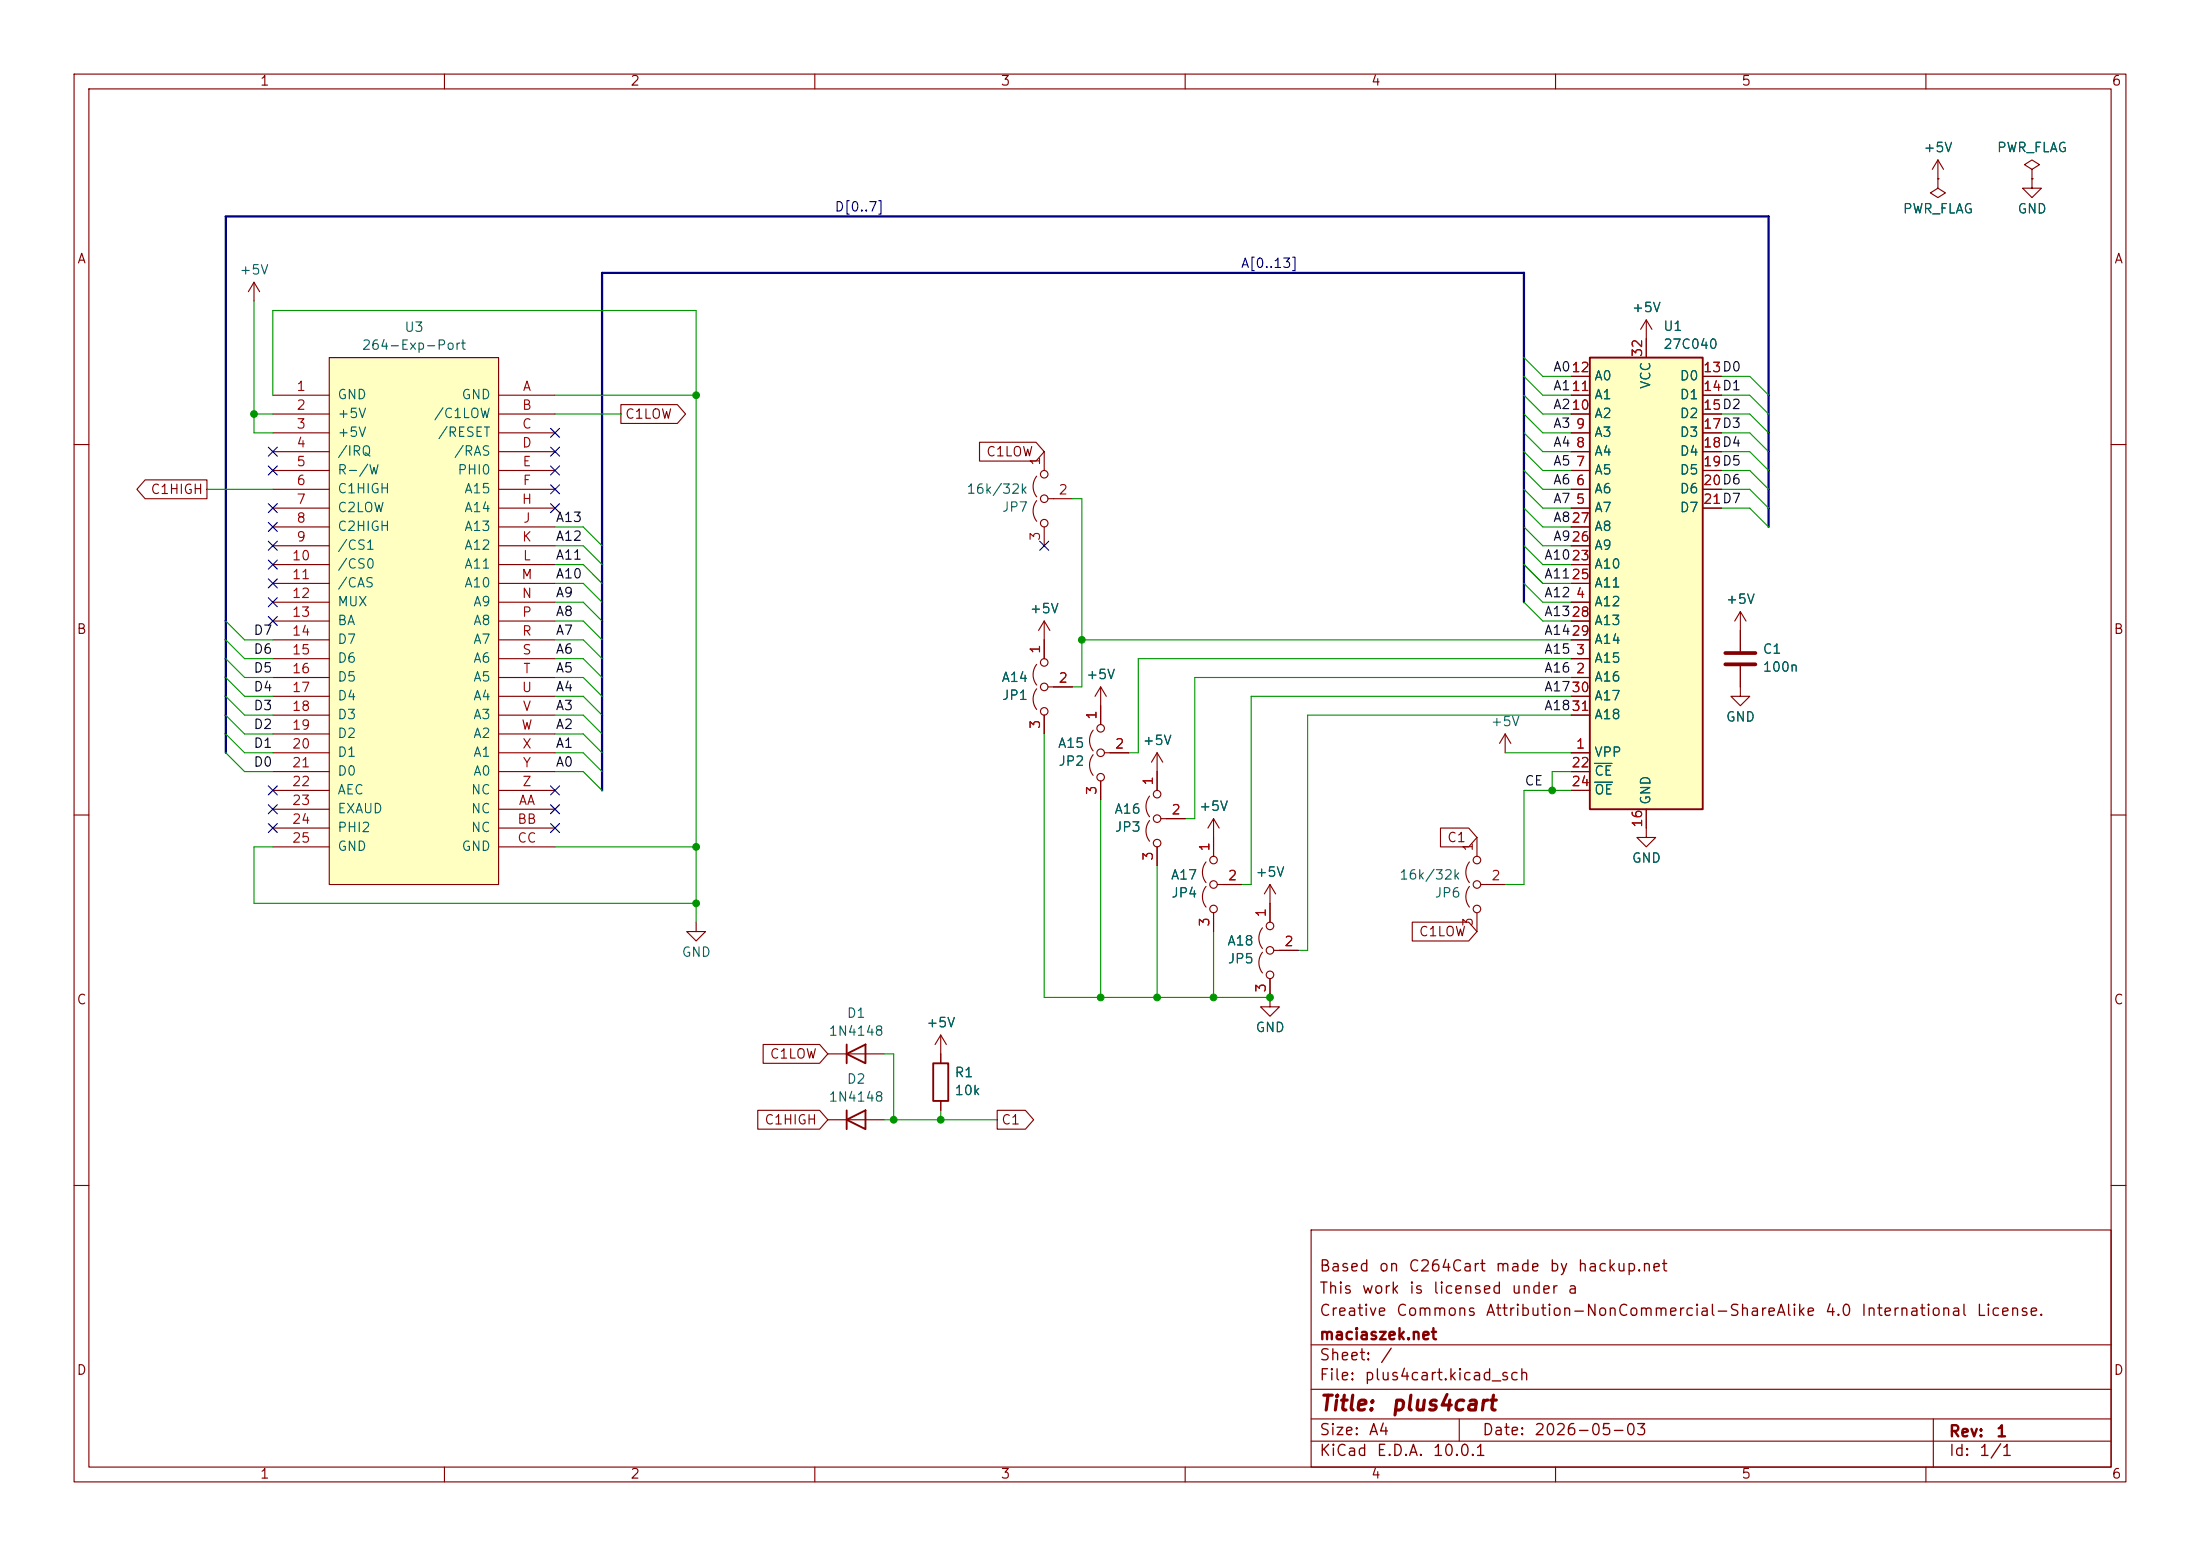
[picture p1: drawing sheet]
<svg xmlns="http://www.w3.org/2000/svg" width="297mm" height="210mm" viewBox="0 0 297 210" stroke-linecap="round" stroke-linejoin="round" font-family="sans-serif">
<g fill="none" stroke="#840000" stroke-width=".15">
<path d="M10 10h277v190h-277zM12 12h273v186h-273zM60 10v2M110 10v2M160 10v2M210 10v2M260 10v2M222.2 43.2l-.7 1.3M222.2 43.2l.8 1.3M222.2 43.2v2.5M10 60h2M285 60h2"/>
<path d="M10 110h2M285 110h2M127 139.7v3.8M127 139.7l.8 1.3M127 139.7l-.8 1.3M127 148.6v1.3M10 160h2M177 166h108v32h-108zM285 160h2M60 198v2M110 198v2M160 198v2"/>
<path d="M177 194.5h108M177 191.5h108M177 187.5h108M177 181.5h108M197 191.5v3M210 198v2M260 198v2M261 191.5v6.5"/>
</g>
<path d="M126 143.5h2v5.1h-2z" fill="none" stroke="#840000" stroke-width=".25"/>
<path d="M214.6 48.3h15.3v60.9h-15.3z" fill="#ffffc2"/>
<path d="M214.6 48.3h15.3v60.9h-15.3z" fill="none" stroke="#840000" stroke-width=".25"/>
<g fill="none" stroke="#840000" stroke-width=".15">
<path d="M34.3 38.1l-.8 1.3M34.3 38.1l.8 1.3M34.3 38.1v2.5M212.1 58.4h2.5M212.1 55.9h2.5M212.1 53.3h2.5M212.1 50.8h2.5M222.2 45.7v2.6M229.9 58.4h2.5M229.9 55.9h2.5M229.9 53.3h2.5M229.9 50.8h2.5"/>
<path d="M140 64.3a2.26 2.26 0 0 0 0 2.8M140 67.6a2.26 2.26 0 0 0 0 2.8M141 61v2.5M141 71.1v2.6M141.5 67.3h3.3M212.1 68.6h2.5M212.1 66h2.5M212.1 63.5h2.5M212.1 61h2.5M212.1 76.2h2.5M212.1 78.7h2.5M212.1 73.7h2.5"/>
<path d="M212.1 71.1h2.5M229.9 68.6h2.5M229.9 66h2.5M229.9 63.5h2.5M229.9 61h2.5M140 89.7a2.26 2.26 0 0 0 0 2.8M140 93a2.26 2.26 0 0 0 0 2.8M141 83.8v5.1M141 96.5v2.6M141 83.8l.7 1.3M141 83.8l-.8 1.3M141.5 92.7h3.3"/>
<path d="M212.1 91.4h2.5M212.1 88.9h2.5M212.1 81.3h2.5M212.1 83.8h2.5M212.1 86.4h2.5M212.1 94h2.5M212.1 96.5h2.5M234.9 89.9v4.1h1.3l-1.3 1.3-1.2-1.3h1.2M234.9 82.6l-.7 1.2M234.9 82.6l.8 1.2M234.9 82.6v5.3M155.2 107.4a2.26 2.26 0 0 0 0 2.8"/>
<path d="M155.2 110.7a2.26 2.26 0 0 0 0 2.8M156.2 104.1v2.6M156.2 114.3v2.5M156.7 110.5h3.3M162.8 116.3a2.26 2.26 0 0 0 0 2.8M162.8 119.6a2.26 2.26 0 0 0 0 2.8M163.8 110.5v5.1M163.8 110.5l.8 1.3M163.8 110.5l-.7 1.3M164.3 119.4h3.3M171.4 119.4l.8 1.3M171.4 119.4l-.7 1.3"/>
<path d="M171.4 119.4v5.1M212.1 101.6h2.5M212.1 104.1h2.5M212.1 106.7h2.5M222.2 109.2v3.8h1.3l-1.3 1.3-1.2-1.3h1.2M163.8 123.2v2.5M170.4 125.2a2.26 2.26 0 0 0 0 2.8M170.4 128.5a2.26 2.26 0 0 0 0 2.8M171.4 132.1v3.8h1.3l-1.3 1.3-1.2-1.3h1.2M172 128.3h3.3"/>
<circle cx="141" cy="70.6" r=".51"/>
<circle cx="141" cy="67.3" r=".51"/>
<circle cx="141" cy="64" r=".51"/>
<circle cx="141" cy="92.7" r=".51"/>
<circle cx="141" cy="89.4" r=".51"/>
<circle cx="141" cy="96" r=".51"/>
<circle cx="156.2" cy="113.8" r=".51"/>
<circle cx="156.2" cy="110.5" r=".51"/>
<circle cx="156.2" cy="107.2" r=".51"/>
<circle cx="163.8" cy="119.4" r=".51"/>
<circle cx="163.8" cy="116.1" r=".51"/>
<circle cx="163.8" cy="122.7" r=".51"/>
<circle cx="171.5" cy="125" r=".51"/>
<circle cx="171.5" cy="128.3" r=".51"/>
<circle cx="171.5" cy="131.6" r=".51"/>
</g>
<path d="M215.3 103h2.3M215.3 105.6h2.4" fill="none" stroke="#006464" stroke-width=".15"/>
<path d="M232.9 88.1h4.1M232.9 89.7h4.1" fill="none" stroke="#840000" stroke-width=".51"/>
<path d="M44.4 48.3h22.9v71.1h-22.9z" fill="#ffffc2"/>
<g fill="none" stroke="#840000" stroke-width=".15">
<path d="M261.6 24.1v1.3l1 .6-1 .7-1-.7 1-.6M261.6 24.1h.1M261.6 21.6l-.7 1.3M261.6 21.6l.8 1.3M261.6 21.6v2.5M274.3 22.9l1-.7-1-.6-1 .6 1 .7v1.2M274.3 24.1h.1M274.3 24.1v1.3h1.3l-1.3 1.3-1.3-1.3h1.3M36.8 53.3h7.6M36.8 55.9h7.6M36.8 58.4h7.6M44.4 48.3h22.9v71.1h-22.9z"/>
<path d="M67.3 53.3h7.6M67.3 55.9h7.6M67.3 58.4h7.6M83.8 54.6h7.6l1.2 1.3-1.2 1.3h-7.6zM132.2 59.7h7.7l1.1 1.3-1.1 1.2h-7.7zM212.1 53.3h2.5M212.1 55.9h2.5M212.1 58.4h2.5M212.1 50.8h2.5M222.2 45.7v2.6M229.9 53.3h2.5M229.9 55.9h2.5"/>
<path d="M229.9 58.4h2.5M229.9 50.8h2.5M19.6 64.8h8.3v2.5h-8.3l-1.1-1.3zM36.8 61h7.6M36.8 63.5h7.6M36.8 66h7.6M36.8 68.6h7.6M36.8 71.1h7.6M36.8 73.7h7.6M36.8 76.2h7.6M36.8 78.7h7.6M67.3 61h7.6"/>
<path d="M67.3 63.5h7.6M67.3 66h7.6M67.3 68.6h7.6M67.3 71.1h7.6M67.3 73.7h7.6M67.3 76.2h7.6M67.3 78.7h7.6M212.1 61h2.5M212.1 63.5h2.5M212.1 66h2.5M212.1 68.6h2.5M212.1 71.1h2.5"/>
<path d="M212.1 73.7h2.5M212.1 76.2h2.5M212.1 78.7h2.5M229.9 61h2.5M229.9 63.5h2.5M229.9 66h2.5M229.9 68.6h2.5M36.8 81.3h7.6M36.8 83.8h7.6M36.8 86.4h7.6M36.8 88.9h7.6M36.8 91.4h7.6"/>
<path d="M36.8 94h7.6M36.8 96.5h7.6M36.8 99.1h7.6M67.3 81.3h7.6M67.3 83.8h7.6M67.3 86.4h7.6M67.3 88.9h7.6M67.3 91.4h7.6M67.3 94h7.6M67.3 96.5h7.6M67.3 99.1h7.6M141 86.4v2.5"/>
<path d="M141 96.5v2.6M142.2 92.7h2.6M147.6 98.6a2.26 2.26 0 0 0 0 2.7M148.6 92.7v5.1M148.6 92.7l.8 1.3M148.6 92.7l-.8 1.3M203.2 99.1l.8 1.2M203.2 99.1l-.8 1.2M203.2 99.1v2.5M212.1 81.3h2.5M212.1 83.8h2.5M212.1 86.4h2.5"/>
<path d="M212.1 88.9h2.5M212.1 91.4h2.5M212.1 94h2.5M212.1 96.5h2.5M234.9 85.1v2.8M234.9 89.9v2.8M36.8 101.6h7.6M36.8 104.1h7.6M36.8 106.7h7.6M36.8 109.2h7.6M36.8 111.8h7.6M36.8 114.3h7.6"/>
<path d="M67.3 101.6h7.6M67.3 104.1h7.6M67.3 106.7h7.6M67.3 109.2h7.6M67.3 111.8h7.6M67.3 114.3h7.6M147.6 101.9a2.26 2.26 0 0 0 0 2.7M148.6 105.4v2.6M149.1 101.6h3.3M156.2 101.6l.8 1.3M156.2 101.6l-.8 1.3M156.2 101.6v5.1"/>
<path d="M156.2 114.3v2.5M157.5 110.5h2.5M163.8 113v2.6M165.1 119.4h2.5M194.5 111.8h3.8l1.1 1.2-1.1 1.3h-3.8zM198.4 116.3a2.26 2.26 0 0 0 0 2.8M198.4 119.6a2.26 2.26 0 0 0 0 2.8M199.4 113v2.6M199.9 119.4h3.3M212.1 101.6h2.5M212.1 104.1h2.5M212.1 106.7h2.5"/>
<path d="M222.2 109.2v2.6M94 124.5v1.2h1.2l-1.2 1.3-1.3-1.3h1.3M163.8 123.2v2.5M171.4 121.9v2.6M171.4 132.1v2.5M172.7 128.3h2.6M190.7 124.5h7.6l1.1 1.2-1.1 1.3h-7.6zM199.4 123.2v2.5M102.3 149.9h8.3l1.2 1.2-1.2 1.3h-8.3zM103 141h7.6l1.2 1.2-1.2 1.3h-7.6zM111.8 142.2h7.6M111.8 151.1h7.6"/>
<path d="M127 142.2v1.3M127 148.6v1.3M134.6 149.9h3.8l1.1 1.2-1.1 1.3h-3.8z"/>
<circle cx="148.6" cy="98.3" r=".51"/>
<circle cx="148.6" cy="101.6" r=".51"/>
<circle cx="148.6" cy="104.9" r=".51"/>
<circle cx="199.4" cy="116.1" r=".51"/>
<circle cx="199.4" cy="119.4" r=".51"/>
<circle cx="199.4" cy="122.7" r=".51"/>
</g>
<path d="M114.3 142.2l2.5-1.2v2.5zM114.3 151.1l2.5-1.2v2.5zM114.3 141v2.5M114.3 149.9v2.5" fill="none" stroke="#840000" stroke-width=".25"/>
<path d="M238.8 71.1v-41.9h-208.3v72.4M205.7 81.3v-44.5h-124.4v69.9" fill="none" stroke="#000084" stroke-width=".3"/>
<g fill="none" stroke="#009600" stroke-width=".15">
<path d="M34.3 55.9h2.5M34.3 40.6v17.8h2.5M36.8 53.3v-11.4h57.2v82.6M74.9 55.9h8.9M74.9 53.3h19.1M205.7 53.3l2.6 2.6h3.8M205.7 50.8l2.6 2.5h3.8M205.7 58.4l2.6 2.6h3.8M205.7 55.9l2.6 2.5h3.8M205.7 48.3l2.6 2.5h3.8M232.4 55.9h3.8l2.6 2.5M232.4 53.3h3.8l2.6 2.6"/>
<path d="M232.4 58.4h3.8l2.6 2.6M232.4 50.8h3.8l2.6 2.5M27.9 66h8.9M74.9 73.7h3.8l2.6 2.5M74.9 78.7h3.8l2.6 2.6M74.9 76.2h3.8l2.6 2.5M74.9 71.1h3.8l2.6 2.6M144.8 67.3h1.2v25.4h-1.2M205.7 63.5l2.6 2.5h3.8M205.7 71.1l2.6 2.6h3.8M205.7 66l2.6 2.6h3.8M205.7 76.2l2.6 2.5h3.8"/>
<path d="M205.7 73.7l2.6 2.5h3.8M205.7 78.7l2.6 2.6h3.8M205.7 61l2.6 2.5h3.8M205.7 68.6l2.6 2.5h3.8M232.4 66h3.8l2.6 2.6M232.4 68.6h3.8l2.6 2.5M232.4 63.5h3.8l2.6 2.5M232.4 61h3.8l2.6 2.5M30.5 88.9l2.5 2.5h3.8M30.5 83.8l2.5 2.6h3.8M30.5 86.4l2.5 2.5h3.8M30.5 99.1l2.5 2.5h3.8"/>
<path d="M30.5 94l2.5 2.5h3.8M30.5 91.4l2.5 2.6h3.8M30.5 96.5l2.5 2.6h3.8M74.9 91.4h3.8l2.6 2.6M74.9 86.4h3.8l2.6 2.5M74.9 88.9h3.8l2.6 2.5M74.9 96.5h3.8l2.6 2.6M74.9 94h3.8l2.6 2.5M74.9 81.3h3.8l2.6 2.5M74.9 83.8h3.8l2.6 2.6M74.9 99.1h3.8l2.6 2.5M141 99.1v35.5h30.4"/>
<path d="M146 86.4h66.1M205.7 81.3l2.6 2.5h3.8M212.1 91.4h-50.8v19.1h-1.3M212.1 94h-43.2v25.4h-1.3M212.1 96.5h-35.6v31.8h-1.2M212.1 88.9h-58.4v12.7h-1.3M30.5 101.6l2.5 2.5h3.8M36.8 114.3h-2.5v7.6h59.7M74.9 104.1h3.8l2.6 2.6M74.9 101.6h3.8l2.6 2.5M74.9 114.3h19.1M148.6 108v26.6"/>
<path d="M156.2 116.8v17.8M203.2 101.6h8.9M212.1 104.1h-2.6v2.6M212.1 106.7h-6.4v12.7h-2.5M163.8 125.7v8.9M119.4 142.2h1.2v8.9M119.4 151.1h15.2M127 149.9v1.2"/>
</g>
<g fill="none" stroke="#000084" stroke-width=".15">
<path d="M74.3 57.8l1.2 1.2M75.5 57.8l-1.2 1.2M36.2 75.6l1.2 1.2M36.2 78.1l1.2 1.2M36.2 70.5l1.2 1.2M36.2 73.1l1.2 1.2M36.2 68l1.2 1.2M36.2 60.4l1.2 1.2M36.2 62.9l1.2 1.2M37.4 75.6l-1.2 1.2M37.4 78.1l-1.2 1.2M37.4 70.5l-1.2 1.2"/>
<path d="M37.4 73.1l-1.2 1.2M37.4 68l-1.2 1.2M37.4 60.4l-1.2 1.2M37.4 62.9l-1.2 1.2M74.3 62.9l1.2 1.2M74.3 60.4l1.2 1.2M74.3 65.4l1.2 1.2M74.3 68l1.2 1.2M75.5 62.9l-1.2 1.2M75.5 60.4l-1.2 1.2M75.5 65.4l-1.2 1.2M75.5 68l-1.2 1.2"/>
<path d="M140.4 73.1l1.2 1.2M141.6 73.1l-1.2 1.2M36.2 83.2l1.2 1.2M36.2 80.7l1.2 1.2M37.4 83.2l-1.2 1.2M37.4 80.7l-1.2 1.2M36.2 111.2l1.2 1.2M36.2 106.1l1.2 1.2M36.2 108.6l1.2 1.2M37.4 111.2l-1.2 1.2M37.4 106.1l-1.2 1.2M37.4 108.6l-1.2 1.2"/>
<path d="M74.3 106.1l1.2 1.2M74.3 111.2l1.2 1.2M74.3 108.6l1.2 1.2M75.5 106.1l-1.2 1.2M75.5 111.2l-1.2 1.2M75.5 108.6l-1.2 1.2"/>
</g>
<path d="M215.3 103h2.3M215.3 105.6h2.4" fill="none" stroke="#006464" stroke-width=".15"/>
<g fill="#009600" stroke="#009600" stroke-width=".14">
<circle cx="34.3" cy="55.9" r=".46"/>
<circle cx="94" cy="53.3" r=".46"/>
<circle cx="148.6" cy="134.6" r=".46"/>
<circle cx="127" cy="151.1" r=".46"/>
<circle cx="156.2" cy="134.6" r=".46"/>
<circle cx="94" cy="114.3" r=".46"/>
<circle cx="94" cy="121.9" r=".46"/>
<circle cx="163.8" cy="134.6" r=".46"/>
<circle cx="120.6" cy="151.1" r=".46"/>
<circle cx="209.5" cy="106.7" r=".46"/>
<circle cx="171.4" cy="134.6" r=".46"/>
<circle cx="146" cy="86.4" r=".46"/>
</g>
<g font-size="2" fill="#840000">
<text x="178" y="190.9">Title:</text>
<text x="187.7" y="190.9">plus4cart</text>
</g>
<g font-size="1.5" fill="#840000">
<text x="178" y="172">Based</text>
<text x="186" y="172">on</text>
<text x="190" y="172">C264Cart</text>
<text x="201.8" y="172">made</text>
<text x="209.1" y="172">by</text>
<text x="212.9" y="172">hackup.net</text>
<text x="178" y="178">Creative</text>
<text x="178" y="175">This</text>
<text x="183.7" y="175">work</text>
<text x="188.4" y="178">Commons</text>
<text x="190.1" y="175">is</text>
<text x="193.3" y="175">licensed</text>
<text x="200.5" y="178">Attribution-NonCommercial-ShareAlike</text>
<text x="203.9" y="175">under</text>
<text x="211.5" y="175">a</text>
<text x="246.3" y="178">4.0</text>
<text x="251.1" y="178">International</text>
<text x="266.7" y="178">License.</text>
<text x="178" y="184">Sheet:</text>
<text x="178" y="181.2">maciaszek.net</text>
<text x="186.2" y="184">/</text>
<text x="178" y="186.7">File:</text>
<text x="184.1" y="186.7">plus4cart.kicad_sch</text>
<text x="178" y="196.9">KiCad</text>
<text x="178" y="194.1">Size:</text>
<text x="184.7" y="194.1">A4</text>
<text x="185.7" y="196.9">E.D.A.</text>
<text x="193.3" y="196.9">10.0.1</text>
<text x="200" y="194.1">Date:</text>
<text x="207" y="194.1">2026-05-03</text>
<text x="263" y="194.3">Rev:</text>
<text x="263" y="196.9">Id:</text>
<text x="267.1" y="196.9">1/1</text>
<text x="269.4" y="194.3">1</text>
</g>
<g font-size="1.3" fill="#840000">
<text x="35" y="11.9">1</text>
<text x="85" y="11.9">2</text>
<text x="135" y="11.9">3</text>
<text x="185" y="11.9">4</text>
<text x="235" y="11.9">5</text>
<text x="285" y="11.9">6</text>
<text x="10.3" y="35.9">A</text>
<text x="285.3" y="35.9">A</text>
<text x="84.3" y="56.8">C1LOW</text>
<text x="133" y="61.9">C1LOW</text>
<text x="20.2" y="67">C1HIGH</text>
<text x="10.3" y="85.9">B</text>
<text x="285.3" y="85.9">B</text>
<text x="195.3" y="114">C1</text>
<text x="191.5" y="126.7">C1LOW</text>
<text x="10.3" y="135.9">C</text>
<text x="285.3" y="135.9">C</text>
<text x="103.8" y="143.2">C1LOW</text>
<text x="103.1" y="152.1">C1HIGH</text>
<text x="135.1" y="152.1">C1</text>
<text x="10.3" y="185.9">D</text>
<text x="285.3" y="185.9">D</text>
<text x="35" y="199.9">1</text>
<text x="85" y="199.9">2</text>
<text x="135" y="199.9">3</text>
<text x="185" y="199.9">4</text>
<text x="235" y="199.9">5</text>
<text x="285" y="199.9">6</text>
</g>
<g font-size="1.3" fill="#006464">
<text x="259.6" y="20.9">+5V</text>
<text x="269.5" y="20.9">PWR_FLAG</text>
<text x="256.8" y="29.1">PWR_FLAG</text>
<text x="272.3" y="29.1">GND</text>
<text x="32.3" y="37.4">+5V</text>
<text x="48.8" y="47.5">264-Exp-Port</text>
<text x="54.5" y="45.1">U3</text>
<text x="220.2" y="42.5">+5V</text>
<text x="224.5" y="47.4">27C040</text>
<text x="224.5" y="45">U1</text>
<text x="215.1" y="51.7">A0</text>
<text x="223.1" y="52.6" transform="rotate(-90 223.1 52.6)">VCC</text>
<text x="226.7" y="51.7">D0</text>
<text x="45.5" y="54.2">GND</text>
<text x="45.5" y="56.7">+5V</text>
<text x="45.5" y="59.3">+5V</text>
<text x="58.5" y="56.7">/C1LOW</text>
<text x="59" y="59.3">/RESET</text>
<text x="62.2" y="54.2">GND</text>
<text x="215.1" y="59.3">A3</text>
<text x="215.1" y="56.7">A2</text>
<text x="215.1" y="54.2">A1</text>
<text x="226.7" y="54.2">D1</text>
<text x="226.7" y="56.7">D2</text>
<text x="226.7" y="59.3">D3</text>
<text x="45.5" y="61.8">/IRQ</text>
<text x="45.5" y="64.4">R-/W</text>
<text x="61.2" y="61.8">/RAS</text>
<text x="61.7" y="64.4">PHI0</text>
<text x="215.1" y="64.4">A5</text>
<text x="215.1" y="61.8">A4</text>
<text x="226.7" y="61.8">D4</text>
<text x="226.7" y="64.4">D5</text>
<text x="45.5" y="66.9">C1HIGH</text>
<text x="45.5" y="69.4">C2LOW</text>
<text x="45.5" y="72">C2HIGH</text>
<text x="62.6" y="66.9">A15</text>
<text x="62.6" y="69.4">A14</text>
<text x="62.6" y="72">A13</text>
<text x="130.4" y="67">16k/32k</text>
<text x="135.2" y="69.4">JP7</text>
<text x="215.1" y="69.4">A7</text>
<text x="215.1" y="66.9">A6</text>
<text x="215.1" y="72">A8</text>
<text x="226.7" y="66.9">D6</text>
<text x="226.7" y="69.4">D7</text>
<text x="45.5" y="74.5">/CS1</text>
<text x="45.5" y="77.1">/CS0</text>
<text x="62.6" y="74.5">A12</text>
<text x="62.6" y="77.1">A11</text>
<text x="215.1" y="77.1">A10</text>
<text x="215.1" y="74.5">A9</text>
<text x="45.5" y="79.6">/CAS</text>
<text x="45.5" y="82.1">MUX</text>
<text x="62.6" y="79.6">A10</text>
<text x="63.8" y="82.1">A9</text>
<text x="138.9" y="83.1">+5V</text>
<text x="215.1" y="82.1">A12</text>
<text x="215.1" y="79.6">A11</text>
<text x="232.9" y="81.8">+5V</text>
<text x="45.5" y="84.7">BA</text>
<text x="45.5" y="87.2">D7</text>
<text x="45.5" y="89.8">D6</text>
<text x="63.8" y="84.7">A8</text>
<text x="63.8" y="87.2">A7</text>
<text x="63.8" y="89.8">A6</text>
<text x="215.1" y="89.8">A15</text>
<text x="215.1" y="84.7">A13</text>
<text x="215.1" y="87.2">A14</text>
<text x="237.9" y="88.6">C1</text>
<text x="45.5" y="92.3">D5</text>
<text x="45.5" y="94.8">D4</text>
<text x="63.8" y="92.3">A5</text>
<text x="63.8" y="94.8">A4</text>
<text x="135.1" y="92.4">A14</text>
<text x="135.2" y="94.8">JP1</text>
<text x="146.6" y="92">+5V</text>
<text x="215.1" y="92.3">A16</text>
<text x="215.1" y="94.8">A17</text>
<text x="237.9" y="91">100n</text>
<text x="45.5" y="97.4">D3</text>
<text x="45.5" y="99.9">D2</text>
<text x="63.8" y="97.4">A3</text>
<text x="63.8" y="99.9">A2</text>
<text x="142.7" y="101.3">A15</text>
<text x="154.2" y="100.9">+5V</text>
<text x="201.2" y="98.3">+5V</text>
<text x="215.1" y="97.4">A18</text>
<text x="232.9" y="97.7">GND</text>
<text x="45.5" y="102.5">D1</text>
<text x="45.5" y="105">D0</text>
<text x="45.5" y="107.5">AEC</text>
<text x="63.5" y="107.5">NC</text>
<text x="63.8" y="102.5">A1</text>
<text x="63.8" y="105">A0</text>
<text x="142.8" y="103.7">JP2</text>
<text x="215.1" y="102.5">VPP</text>
<text x="215.1" y="105">CE</text>
<text x="215.1" y="107.5">OE</text>
<text x="45.5" y="110.1">EXAUD</text>
<text x="45.5" y="112.6">PHI2</text>
<text x="63.5" y="110.1">NC</text>
<text x="63.5" y="112.6">NC</text>
<text x="150.4" y="110.1">A16</text>
<text x="150.4" y="112.6">JP3</text>
<text x="161.8" y="109.8">+5V</text>
<text x="223.1" y="108.7" transform="rotate(-90 223.1 108.7)">GND</text>
<text x="45.5" y="115.2">GND</text>
<text x="62.2" y="115.2">GND</text>
<text x="158" y="119">A17</text>
<text x="169.4" y="118.7">+5V</text>
<text x="188.8" y="119">16k/32k</text>
<text x="220.2" y="116.8">GND</text>
<text x="158" y="121.5">JP4</text>
<text x="193.6" y="121.5">JP6</text>
<text x="91.9" y="129.5">GND</text>
<text x="165.6" y="127.9">A18</text>
<text x="165.7" y="130.3">JP5</text>
<text x="114.2" y="137.7">D1</text>
<text x="111.8" y="140.1">1N4148</text>
<text x="125" y="139">+5V</text>
<text x="169.4" y="139.6">GND</text>
<text x="111.8" y="149">1N4148</text>
<text x="114.2" y="146.6">D2</text>
<text x="128.8" y="145.7">R1</text>
<text x="128.8" y="148.1">10k</text>
</g>
<g font-size="1.3" fill="#000084">
<text x="112.6" y="28.9">D[0..7]</text>
<text x="167.4" y="36.5">A[0..13]</text>
</g>
<g font-size="1.3" fill="#a90000">
<text x="39.9" y="53.1">1</text>
<text x="70.5" y="53.1">A</text>
<text x="212" y="53.1">11</text>
<text x="212" y="50.5">12</text>
<text x="222" y="48.3" transform="rotate(-90 222 48.3)">32</text>
<text x="229.8" y="50.5">13D0</text>
<text x="229.8" y="53.1">14D1</text>
<text x="229.8" y="50.5">13</text>
<text x="229.8" y="53.1">14</text>
<text x="39.9" y="55.6">2</text>
<text x="39.9" y="58.2">3</text>
<text x="70.4" y="55.6">B</text>
<text x="70.4" y="58.2">C</text>
<text x="212" y="55.6">10</text>
<text x="212.7" y="58.2">9</text>
<text x="229.8" y="55.6">15D2</text>
<text x="229.8" y="58.2">17D3</text>
<text x="229.8" y="55.6">15</text>
<text x="229.8" y="58.2">17</text>
<text x="39.9" y="60.7">4</text>
<text x="39.9" y="63.2">5</text>
<text x="39.9" y="65.8">6</text>
<text x="70.4" y="60.7">D</text>
<text x="70.4" y="63.2">E</text>
<text x="70.5" y="65.8">F</text>
<text x="140.7" y="62.9" transform="rotate(-90 140.7 62.9)">1</text>
<text x="212.7" y="65.8">6</text>
<text x="212.7" y="63.2">7</text>
<text x="212.7" y="60.7">8</text>
<text x="229.8" y="60.7">18D4</text>
<text x="229.8" y="63.2">19D5</text>
<text x="229.8" y="65.8">20D6</text>
<text x="229.8" y="60.7">18</text>
<text x="229.8" y="63.2">19</text>
<text x="229.8" y="65.8">20</text>
<text x="39.9" y="68.3">7</text>
<text x="39.9" y="70.9">8</text>
<text x="70.4" y="68.3">H</text>
<text x="70.5" y="70.9">J</text>
<text x="142.8" y="67.1">2</text>
<text x="212" y="70.9">27</text>
<text x="212.7" y="68.3">5</text>
<text x="229.8" y="68.3">21D7</text>
<text x="229.8" y="68.3">21</text>
<text x="39.3" y="75.9">10</text>
<text x="39.9" y="73.4">9</text>
<text x="70.4" y="73.4">K</text>
<text x="70.5" y="75.9">L</text>
<text x="140.7" y="73.1" transform="rotate(-90 140.7 73.1)">3</text>
<text x="212" y="75.9">23</text>
<text x="212" y="73.4">26</text>
<text x="39.3" y="78.5">11</text>
<text x="39.3" y="81">12</text>
<text x="39.3" y="83.6">13</text>
<text x="70.3" y="78.5">M</text>
<text x="70.4" y="81">N</text>
<text x="70.4" y="83.6">P</text>
<text x="212" y="78.5">25</text>
<text x="212" y="83.6">28</text>
<text x="212.7" y="81">4</text>
<text x="39.3" y="86.1">14</text>
<text x="39.3" y="88.6">15</text>
<text x="70.4" y="86.1">R</text>
<text x="70.4" y="88.6">S</text>
<text x="140.7" y="88.3" transform="rotate(-90 140.7 88.3)">1</text>
<text x="212" y="86.1">29</text>
<text x="212.7" y="88.6">3</text>
<text x="39.3" y="91.2">16</text>
<text x="39.3" y="93.7">17</text>
<text x="70.4" y="93.7">U</text>
<text x="70.5" y="91.2">T</text>
<text x="142.8" y="92.5">2</text>
<text x="212" y="93.7">30</text>
<text x="212.7" y="91.2">2</text>
<text x="39.3" y="96.3">18</text>
<text x="39.3" y="98.8">19</text>
<text x="39.3" y="101.3">20</text>
<text x="70.3" y="98.8">W</text>
<text x="70.4" y="101.3">X</text>
<text x="70.5" y="96.3">V</text>
<text x="140.7" y="98.5" transform="rotate(-90 140.7 98.5)">3</text>
<text x="148.3" y="97.2" transform="rotate(-90 148.3 97.2)">1</text>
<text x="150.4" y="101.3">2</text>
<text x="212" y="96.3">31</text>
<text x="212.7" y="101.3">1</text>
<text x="39.3" y="103.9">21</text>
<text x="39.3" y="106.4">22</text>
<text x="70.4" y="106.4">Z</text>
<text x="70.5" y="103.9">Y</text>
<text x="148.3" y="107.4" transform="rotate(-90 148.3 107.4)">3</text>
<text x="156" y="106.1" transform="rotate(-90 156 106.1)">1</text>
<text x="212" y="103.9">22</text>
<text x="212" y="106.4">24</text>
<text x="39.3" y="109">23</text>
<text x="39.3" y="111.5">24</text>
<text x="69.7" y="111.5">BB</text>
<text x="69.9" y="109">AA</text>
<text x="158" y="110.2">2</text>
<text x="222" y="111.8" transform="rotate(-90 222 111.8)">16</text>
<text x="39.3" y="114">25</text>
<text x="69.7" y="114">CC</text>
<text x="156" y="116.3" transform="rotate(-90 156 116.3)">3</text>
<text x="163.6" y="115" transform="rotate(-90 163.6 115)">1</text>
<text x="165.7" y="119.1">2</text>
<text x="199.1" y="115" transform="rotate(-90 199.1 115)">1</text>
<text x="201.2" y="119.1">2</text>
<text x="163.6" y="125.2" transform="rotate(-90 163.6 125.2)">3</text>
<text x="171.2" y="123.9" transform="rotate(-90 171.2 123.9)">1</text>
<text x="199.1" y="125.2" transform="rotate(-90 199.1 125.2)">3</text>
<text x="173.3" y="128">2</text>
<text x="171.2" y="134.1" transform="rotate(-90 171.2 134.1)">3</text>
</g>
<g font-size="1.3" fill="#0f0f0f">
<text x="209.6" y="50.5">A012</text>
<text x="209.6" y="53">A111</text>
<text x="209.6" y="58.1">A3</text>
<text x="209.6" y="55.5">A210</text>
<text x="209.6" y="65.7">A6</text>
<text x="209.6" y="63.2">A5</text>
<text x="209.6" y="60.6">A4</text>
<text x="74.9" y="70.8">A13</text>
<text x="209.6" y="70.8">A827</text>
<text x="209.6" y="68.2">A7</text>
<text x="74.9" y="73.3">A12</text>
<text x="74.9" y="75.9">A11</text>
<text x="208.4" y="75.9">A1023</text>
<text x="209.6" y="73.3">A926</text>
<text x="74.9" y="80.9">A9</text>
<text x="74.9" y="78.4">A10</text>
<text x="74.9" y="83.5">A8</text>
<text x="208.4" y="83.5">A1328</text>
<text x="208.4" y="78.4">A1125</text>
<text x="208.4" y="80.9">A12</text>
<text x="34.1" y="88.6">D6</text>
<text x="34.1" y="86">D7</text>
<text x="74.9" y="88.6">A6</text>
<text x="74.9" y="86">A7</text>
<text x="208.4" y="88.6">A15</text>
<text x="208.4" y="86">A1429</text>
<text x="34.1" y="91.1">D5</text>
<text x="34.1" y="93.6">D4</text>
<text x="74.9" y="93.6">A4</text>
<text x="74.9" y="91.1">A5</text>
<text x="208.4" y="91.1">A16</text>
<text x="208.4" y="93.6">A1730</text>
<text x="34.1" y="96.2">D3</text>
<text x="34.1" y="98.7">D2</text>
<text x="34.1" y="101.3">D1</text>
<text x="74.9" y="96.2">A3</text>
<text x="74.9" y="98.7">A2</text>
<text x="74.9" y="101.3">A1</text>
<text x="208.4" y="96.2">A1831</text>
<text x="34.1" y="103.8">D0</text>
<text x="74.9" y="103.8">A0</text>
<text x="205.7" y="106.3">CE</text>
</g>
</svg>
